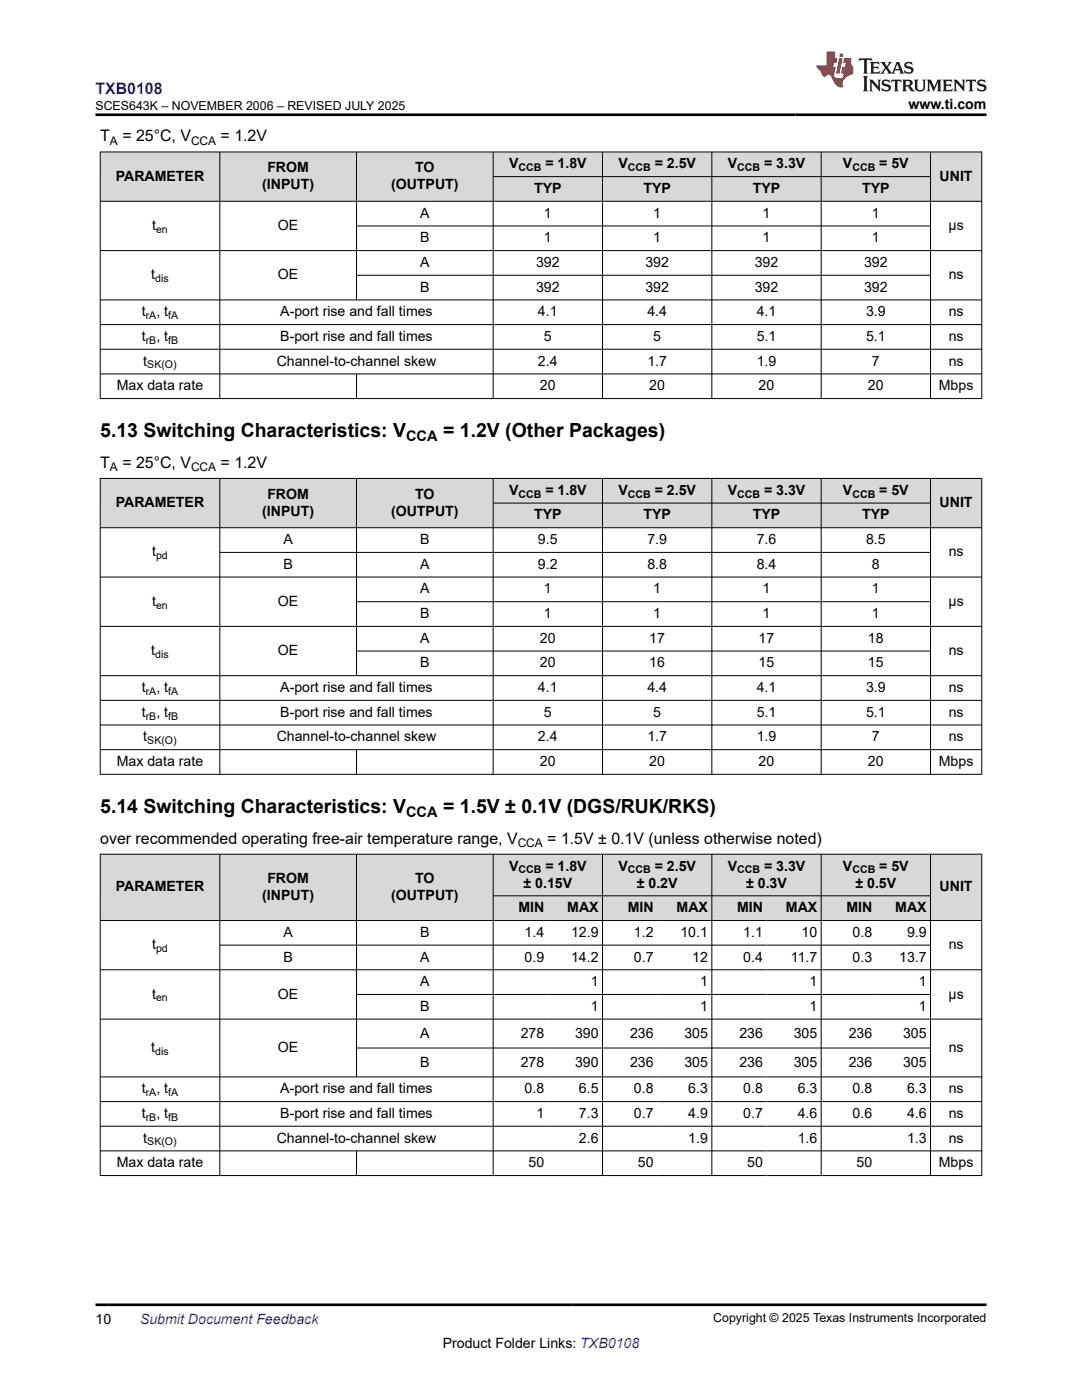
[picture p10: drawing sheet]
<svg xmlns="http://www.w3.org/2000/svg" width="216mm" height="279mm" viewBox="0 0 216 279" stroke-linecap="round" stroke-linejoin="round" font-family="sans-serif">
<g fill="#d8d8d8">
<path d="M20 30.3h175.9v5h-175.9z" fill-rule="evenodd"/>
<path d="M20.1 30.4h23.7v9.7h-23.7z" fill-rule="evenodd"/>
<path d="M43.9 30.4h27.2v9.7h-27.2z" fill-rule="evenodd"/>
<path d="M71.2 30.4h27.1v9.7h-27.1z" fill-rule="evenodd"/>
<path d="M98.5 30.4h21.7v4.8h-21.7z" fill-rule="evenodd"/>
<path d="M120.3 30.4h21.7v4.8h-21.7z" fill-rule="evenodd"/>
<path d="M142.1 30.4h21.7v4.8h-21.7z" fill-rule="evenodd"/>
<path d="M163.9 30.4h21.7v4.8h-21.7z" fill-rule="evenodd"/>
<path d="M185.7 30.4h10.1v9.7h-10.1z" fill-rule="evenodd"/>
<path d="M98.5 35.3h21.7v4.8h-21.7z" fill-rule="evenodd"/>
<path d="M120.3 35.3h21.7v4.8h-21.7z" fill-rule="evenodd"/>
<path d="M142.1 35.3h21.7v4.8h-21.7z" fill-rule="evenodd"/>
<path d="M163.9 35.3h21.7v4.8h-21.7z" fill-rule="evenodd"/>
</g>
<g fill="none" stroke="#000" stroke-width=".2">
<path d="M19.9 30.3h176.1M20 30.3v49.3M43.9 30.3v49.3M71.1 30.3v29.6M98.4 30.3v49.3M98.4 35.3h87.3M120.2 30.3v49.3M142 30.3v49.3M163.9 30.3v49.3M185.7 30.3v49.3M195.9 30.3v49.3M19.9 40.2h176.1"/>
<path d="M19.9 50h176.1M19.9 59.9h176.1M71.1 45.1h114.6M71.1 54.9h114.6M19.9 64.8h176.1M19.9 69.7h176.1M19.9 74.6h176.1M19.9 79.5h176.1M71.1 74.6v5"/>
</g>
<g fill="#d8d8d8">
<path d="M20 95.5h175.9v4.9h-175.9z" fill-rule="evenodd"/>
<path d="M20.1 95.5h23.7v9.8h-23.7z" fill-rule="evenodd"/>
<path d="M43.9 95.5h27.2v9.8h-27.2z" fill-rule="evenodd"/>
<path d="M71.2 95.5h27.1v9.8h-27.1z" fill-rule="evenodd"/>
<path d="M98.5 95.5h21.7v4.8h-21.7z" fill-rule="evenodd"/>
<path d="M120.3 95.5h21.7v4.8h-21.7z" fill-rule="evenodd"/>
<path d="M142.1 95.5h21.7v4.8h-21.7z" fill-rule="evenodd"/>
<path d="M163.9 95.5h21.7v4.8h-21.7z" fill-rule="evenodd"/>
<path d="M185.7 95.5h10.1v9.8h-10.1z" fill-rule="evenodd"/>
<path d="M98.5 100.5h21.7v4.8h-21.7z" fill-rule="evenodd"/>
<path d="M120.3 100.5h21.7v4.8h-21.7z" fill-rule="evenodd"/>
<path d="M142.1 100.5h21.7v4.8h-21.7z" fill-rule="evenodd"/>
<path d="M163.9 100.5h21.7v4.8h-21.7z" fill-rule="evenodd"/>
</g>
<g fill="none" stroke="#000" stroke-width=".2">
<path d="M19.9 95.5h176.1M20 95.4v59.2M43.9 95.4v59.2M71.1 95.4v39.5M98.4 95.4v59.2M120.2 95.4v59.2M142 95.4v59.2M163.9 95.4v59.2M185.7 95.4v59.2M195.9 95.4v59.2M19.9 105.3h176.1M19.9 115.2h176.1"/>
<path d="M43.9 110.2h141.8M98.4 100.4h87.3M19.9 125h176.1M19.9 134.8h176.1M19.9 139.8h176.1M71.1 120.1h114.6M71.1 129.9h114.6M19.9 144.7h176.1M19.9 149.6h176.1M19.9 154.5h176.1M71.1 149.6v5"/>
</g>
<g fill="#d8d8d8">
<path d="M20 170.5h175.9v8.3h-175.9z" fill-rule="evenodd"/>
<path d="M20.1 170.5h23.7v13.1h-23.7z" fill-rule="evenodd"/>
<path d="M43.9 170.5h27.2v13.1h-27.2z" fill-rule="evenodd"/>
<path d="M71.2 170.5h27.1v13.1h-27.1z" fill-rule="evenodd"/>
<path d="M98.5 170.5h21.7v8.2h-21.7z" fill-rule="evenodd"/>
<path d="M120.3 170.5h21.7v8.2h-21.7z" fill-rule="evenodd"/>
<path d="M142.1 170.5h21.7v8.2h-21.7z" fill-rule="evenodd"/>
<path d="M163.9 170.5h21.7v8.2h-21.7z" fill-rule="evenodd"/>
<path d="M185.7 170.5h10.1v13.1h-10.1z" fill-rule="evenodd"/>
<path d="M98.5 178.8h10.8v4.8h-10.8z" fill-rule="evenodd"/>
<path d="M109.3 178.8h10.9v4.8h-10.9z" fill-rule="evenodd"/>
<path d="M120.3 178.8h10.8v4.8h-10.8z" fill-rule="evenodd"/>
<path d="M131.1 178.8h10.9v4.8h-10.9z" fill-rule="evenodd"/>
<path d="M142.1 178.8h10.8v4.8h-10.8z" fill-rule="evenodd"/>
<path d="M152.9 178.8h10.9v4.8h-10.9z" fill-rule="evenodd"/>
<path d="M163.9 178.8h10.9v4.8h-10.9z" fill-rule="evenodd"/>
<path d="M174.8 178.8h10.8v4.8h-10.8z" fill-rule="evenodd"/>
</g>
<g fill="none" stroke="#000" stroke-width=".2">
<path d="M19.9 170.5h176.1M20 170.4v64.3M43.9 170.4v64.3M71.1 170.4v44.6M98.4 170.4v64.3M98.4 178.8h87.3M120.2 170.4v64.3M142 170.4v64.3M163.9 170.4v64.3M185.7 170.4v64.3M195.9 170.4v64.3M19.9 183.7h176.1"/>
<path d="M19.9 193.5h176.1M43.9 188.6h141.8M71.1 198.5h114.6M19.9 203.4h176.1M19.9 214.9h176.1M19.9 219.8h176.1M71.1 209.2h114.6M19.9 224.8h176.1M19.9 229.7h176.1M19.9 234.6h176.1M71.1 229.7v5"/>
</g>
<path d="M171.5 11.6l-.2 .6 .5-.2h.6v.1v2.2l-.2 .4h1l-.2-.4v-2.2v-.1h.5l.6 .2-.2-.6zM173.6 12.4l.2 .3v1.6l-.2 .4h1.9l.1-.6a1.08 1.08 0 0 1-1.3 .2v-.7h.6l.4 .2v-.7l-.4 .2h-.6v-.5l.2-.2a1 1 0 0 1 1 .3l-.1-.5zM175.7 12.4l.9 1.1-1 1.2h.9l-.2-.2 .5-.8 .4 .8-.2 .2h1.6l-.2-.2 .2-.5h.9l.1 .5-.1 .2h.9l-.2-.4-.8-1.9h-.5l-.9 2.1-.9-1.1 .9-1h-.8l.2 .2-.4 .6-.4-.6 .2-.2zM179 12.8l.4 1h-.7zM180.7 12.5a.65 .65 0 0 0-.2 .7 .65 .65 0 0 0 .6 .5l.6 .1 .1 .3a.79 .79 0 0 1-.7 .4 .79 .79 0 0 1-.7-.5l.1 .7 .2-.1a.93 .93 0 0 0 1.1 0 .93 .93 0 0 0 .4-.9 1.46 1.46 0 0 0-1.2-.6l-.1-.3a1.09 1.09 0 0 1 1.2 .2l-.2-.6-.1 .1-.5-.2zM172.2 15.2l.2 .4v2.2l-.2 .4h1l-.2-.4v-2.2l.2-.4zM173.4 15.9l.2 .4v1.5l-.2 .4h.8l-.3-.4 .1-1.3 1.6 1.8v-2l.2-.4h-.7l.1 .2 .1 1.1-1.2-1.3zM176.2 16a.65 .65 0 0 0-.2 .8 .65 .65 0 0 0 .6 .4l.6 .2 .1 .2a.79 .79 0 0 1-.7 .4 .79 .79 0 0 1-.7-.5l.1 .7 .2-.1a.93 .93 0 0 0 1.1 .1 .93 .93 0 0 0 .4-1 1.46 1.46 0 0 0-1.2-.5l-.1-.4a1.09 1.09 0 0 1 1.2 .2l-.1-.6-.2 .1-.5-.1zM177.9 15.9l-.1 .6a.63 .63 0 0 1 .8-.3v1.6l-.3 .4h1l-.2-.4v-1.6a.66 .66 0 0 1 .8 .3l-.1-.6zM180 15.9l.2 .4v1.5l-.2 .4h1l-.2-.2-.1-.7h.5l.1 .2a.79 .79 0 0 0 1.2 .6l-1-.9a.61 .61 0 0 0 .6-.6 .61 .61 0 0 0-.5-.7zM180.8 16.2h.1a.47 .47 0 0 1 .5 .1 .47 .47 0 0 1 .1 .5l-.1 .1-.7 .1zM182.3 15.9l.2 .2a2.27 2.27 0 0 0 .4 2 1.04 1.04 0 0 0 1.7-.7v-1.3l.2-.2h-.8l.2 .4v1.1a.6 .6 0 0 1-.6 .6 .6 .6 0 0 1-.6-.6v-1.1l.3-.4zM184.9 15.9l.2 .4v1.5l-.2 .4h.8l-.3-.4v-1.4l.9 1.9 .9-1.9v1.4l-.3 .4h1l-.2-.4v-1.5l.2-.4h-.8l-.7 1.5-.6-1.5zM188.1 15.9l.2 .4v1.5l-.2 .4h1.9l.1-.6a1.09 1.09 0 0 1-1.3 .2v-.7h.6l.4 .2v-.6l-.4 .2h-.6v-.6l.2-.1a1.01 1.01 0 0 1 1 .3l-.1-.6zM190.2 15.9l.3 .4v1.5l-.3 .4h.8l-.2-.4v-1.3l1.6 1.8v-2l.2-.4h-.7l.2 .2v1.1l-1.2-1.3zM192.8 15.9l-.1 .6a.63 .63 0 0 1 .8-.3v1.6l-.3 .4h1l-.2-.4v-1.6a.66 .66 0 0 1 .8 .3l-.1-.6zM195.2 16a.65 .65 0 0 0-.2 .8 .65 .65 0 0 0 .6 .4l.6 .2 .2 .2a.79 .79 0 0 1-.7 .4 .79 .79 0 0 1-.7-.5l.1 .7 .2-.1a.93 .93 0 0 0 1 .1 .93 .93 0 0 0 .5-1 1.46 1.46 0 0 0-1.3-.5v-.4a1.09 1.09 0 0 1 1.2 .2l-.2-.6-.2 .1-.5-.1z" fill="#231f20"/>
<path d="M164.9 10.3v2.7h-2l.1 .4 .8 1a.95 .95 0 0 0 1 .9 .59 .59 0 0 1 .5-.4 .59 .59 0 0 1 .5 .3l.4 .8a1.59 1.59 0 0 0 2.1 1.4 1.61 1.61 0 0 1 1-2.3l1-.3-.1-1.5a1.59 1.59 0 0 1-.3-1.7h-1.5l-.2 .9h.6l-.2 .9h-.5l-.2 .9v.3l.4 .1-.1 .9h-.7a.73 .73 0 0 1-1-.7l.3-1.5h-.5l.1-.9h.5l.2-.9h-.5v-1.3zM167.4 11.6l-.6 3.1h.7l.6-3.1zM167.6 10.7l-.1 .6h.7l.1-.6z" fill="#ed1c24"/>
<path d="M19 22.9h177.8M19 260.4h177.8" fill="none" stroke="#000" stroke-width=".53"/>
<g font-size="3.9">
<text x="20" y="87.2">5.13 Switching Characteristics: V</text>
<text x="88.4" y="87.2">= 1.2V (Other Packages)</text>
<text x="20" y="162.2">5.14 Switching Characteristics: V</text>
<text x="88.4" y="162.2">= 1.5V ± 0.1V (DGS/RUK/RKS)</text>
</g>
<text font-size="3.2" fill="#00f" x="19" y="18.7">TXB0108</text>
<g font-size="3.2">
<text x="20" y="28.2">T</text>
<text x="24.4" y="28.2">= 25°C, V</text>
<text x="44" y="28.2">= 1.2V</text>
<text x="20" y="93.4">T</text>
<text x="24.4" y="93.4">= 25°C, V</text>
<text x="44" y="93.4">= 1.2V</text>
<text x="20" y="168.4">over recommended operating free-air temperature range, V</text>
<text x="109.2" y="168.4">= 1.5V ± 0.1V (unless otherwise noted)</text>
</g>
<g font-size="2.9">
<text x="81" y="88">CCA</text>
<text x="81" y="163">CCA</text>
</g>
<g font-size="2.8">
<text x="181.3" y="21.8">www.ti.com</text>
<text x="53.3" y="34.4">FROM</text>
<text x="82.8" y="34.4">TO</text>
<text x="101.6" y="33.6">V</text>
<text x="108.8" y="33.6">= 1.8V</text>
<text x="123.4" y="33.6">V</text>
<text x="130.6" y="33.6">= 2.5V</text>
<text x="145.2" y="33.6">V</text>
<text x="152.5" y="33.6">= 3.3V</text>
<text x="168.2" y="33.6">V</text>
<text x="175.4" y="33.6">= 5V</text>
<text x="23.1" y="36.1">PARAMETER</text>
<text x="52.3" y="37.8">(INPUT)</text>
<text x="78" y="37.8">(OUTPUT)</text>
<text x="106.6" y="38.5">TYP</text>
<text x="128.4" y="38.5">TYP</text>
<text x="150.2" y="38.5">TYP</text>
<text x="172" y="38.5">TYP</text>
<text x="187.5" y="36.1">UNIT</text>
<text x="30.4" y="45.9">t</text>
<text x="55.5" y="45.9">OE</text>
<text x="83.8" y="43.4">A</text>
<text x="108.5" y="43.4">1</text>
<text x="130.3" y="43.4">1</text>
<text x="152.2" y="43.4">1</text>
<text x="174" y="43.4">1</text>
<text x="189.3" y="45.9">μs</text>
<text x="83.8" y="53.3">A</text>
<text x="83.8" y="48.4">B</text>
<text x="107" y="53.3">392</text>
<text x="108.5" y="48.4">1</text>
<text x="128.8" y="53.3">392</text>
<text x="130.3" y="48.4">1</text>
<text x="150.6" y="53.3">392</text>
<text x="152.2" y="48.4">1</text>
<text x="172.4" y="53.3">392</text>
<text x="174" y="48.4">1</text>
<text x="30.2" y="55.7">t</text>
<text x="55.5" y="55.7">OE</text>
<text x="83.8" y="58.2">B</text>
<text x="107" y="58.2">392</text>
<text x="128.8" y="58.2">392</text>
<text x="150.6" y="58.2">392</text>
<text x="172.4" y="58.2">392</text>
<text x="189.3" y="55.7">ns</text>
<text x="28.3" y="63.1">t</text>
<text x="31.2" y="63.1">, t</text>
<text x="55.9" y="63.1">A-port rise and fall times</text>
<text x="107.4" y="63.1">4.1</text>
<text x="129.2" y="63.1">4.4</text>
<text x="151" y="63.1">4.1</text>
<text x="172.8" y="63.1">3.9</text>
<text x="189.3" y="63.1">ns</text>
<text x="28.3" y="68.1">t</text>
<text x="31.2" y="68.1">, t</text>
<text x="55.9" y="68.1">B-port rise and fall times</text>
<text x="108.5" y="68.1">5</text>
<text x="130.3" y="68.1">5</text>
<text x="151" y="68.1">5.1</text>
<text x="172.8" y="68.1">5.1</text>
<text x="189.3" y="68.1">ns</text>
<text x="23.3" y="77.9">Max data rate</text>
<text x="28.6" y="73">t</text>
<text x="55.2" y="73">Channel-to-channel skew</text>
<text x="107.4" y="73">2.4</text>
<text x="107.7" y="77.9">20</text>
<text x="129.2" y="73">1.7</text>
<text x="129.6" y="77.9">20</text>
<text x="151" y="73">1.9</text>
<text x="151.4" y="77.9">20</text>
<text x="173.2" y="77.9">20</text>
<text x="174" y="73">7</text>
<text x="187.3" y="77.9">Mbps</text>
<text x="189.3" y="73">ns</text>
<text x="23.1" y="101.2">PARAMETER</text>
<text x="53.3" y="99.5">FROM</text>
<text x="82.8" y="99.5">TO</text>
<text x="101.6" y="98.8">V</text>
<text x="108.8" y="98.8">= 1.8V</text>
<text x="123.4" y="98.8">V</text>
<text x="130.6" y="98.8">= 2.5V</text>
<text x="145.2" y="98.8">V</text>
<text x="152.5" y="98.8">= 3.3V</text>
<text x="168.2" y="98.8">V</text>
<text x="175.4" y="98.8">= 5V</text>
<text x="187.5" y="101.2">UNIT</text>
<text x="52.3" y="102.9">(INPUT)</text>
<text x="78" y="102.9">(OUTPUT)</text>
<text x="106.6" y="103.7">TYP</text>
<text x="128.4" y="103.7">TYP</text>
<text x="150.2" y="103.7">TYP</text>
<text x="172" y="103.7">TYP</text>
<text x="30.4" y="111.1">t</text>
<text x="56.6" y="108.6">A</text>
<text x="56.6" y="113.5">B</text>
<text x="83.8" y="108.6">B</text>
<text x="83.8" y="113.5">A</text>
<text x="107.4" y="108.6">9.5</text>
<text x="107.4" y="113.5">9.2</text>
<text x="129.2" y="108.6">7.9</text>
<text x="129.2" y="113.5">8.8</text>
<text x="151" y="108.6">7.6</text>
<text x="151" y="113.5">8.4</text>
<text x="172.8" y="108.6">8.5</text>
<text x="174" y="113.5">8</text>
<text x="189.3" y="111.1">ns</text>
<text x="83.8" y="118.4">A</text>
<text x="108.5" y="118.4">1</text>
<text x="130.3" y="118.4">1</text>
<text x="152.2" y="118.4">1</text>
<text x="174" y="118.4">1</text>
<text x="30.4" y="120.9">t</text>
<text x="55.5" y="120.9">OE</text>
<text x="83.8" y="123.4">B</text>
<text x="108.5" y="123.4">1</text>
<text x="130.3" y="123.4">1</text>
<text x="152.2" y="123.4">1</text>
<text x="174" y="123.4">1</text>
<text x="189.3" y="120.9">μs</text>
<text x="30.2" y="130.7">t</text>
<text x="55.5" y="130.7">OE</text>
<text x="83.8" y="128.3">A</text>
<text x="107.7" y="128.3">20</text>
<text x="129.6" y="128.3">17</text>
<text x="151.4" y="128.3">17</text>
<text x="173.2" y="128.3">18</text>
<text x="189.3" y="130.7">ns</text>
<text x="83.8" y="133.2">B</text>
<text x="107.7" y="133.2">20</text>
<text x="129.6" y="133.2">16</text>
<text x="151.4" y="133.2">15</text>
<text x="173.2" y="133.2">15</text>
<text x="28.3" y="138.1">t</text>
<text x="28.3" y="143">t</text>
<text x="31.2" y="138.1">, t</text>
<text x="31.2" y="143">, t</text>
<text x="55.9" y="138.1">A-port rise and fall times</text>
<text x="55.9" y="143">B-port rise and fall times</text>
<text x="107.4" y="138.1">4.1</text>
<text x="108.5" y="143">5</text>
<text x="129.2" y="138.1">4.4</text>
<text x="130.3" y="143">5</text>
<text x="151" y="138.1">4.1</text>
<text x="151" y="143">5.1</text>
<text x="172.8" y="138.1">3.9</text>
<text x="172.8" y="143">5.1</text>
<text x="189.3" y="138.1">ns</text>
<text x="189.3" y="143">ns</text>
<text x="28.6" y="148">t</text>
<text x="55.2" y="148">Channel-to-channel skew</text>
<text x="107.4" y="148">2.4</text>
<text x="129.2" y="148">1.7</text>
<text x="151" y="148">1.9</text>
<text x="174" y="148">7</text>
<text x="189.3" y="148">ns</text>
<text x="23.3" y="152.9">Max data rate</text>
<text x="107.7" y="152.9">20</text>
<text x="129.6" y="152.9">20</text>
<text x="151.4" y="152.9">20</text>
<text x="173.2" y="152.9">20</text>
<text x="187.3" y="152.9">Mbps</text>
<text x="101.6" y="173.7">V</text>
<text x="108.8" y="173.7">= 1.8V</text>
<text x="123.4" y="173.7">V</text>
<text x="130.6" y="173.7">= 2.5V</text>
<text x="145.2" y="173.7">V</text>
<text x="152.5" y="173.7">= 3.3V</text>
<text x="168.2" y="173.7">V</text>
<text x="175.4" y="173.7">= 5V</text>
<text x="23.1" y="177.9">PARAMETER</text>
<text x="52.3" y="179.6">(INPUT)</text>
<text x="53.3" y="176.2">FROM</text>
<text x="78" y="179.6">(OUTPUT)</text>
<text x="82.8" y="176.2">TO</text>
<text x="104.5" y="177.1">± 0.15V</text>
<text x="127.1" y="177.1">± 0.2V</text>
<text x="148.9" y="177.1">± 0.3V</text>
<text x="170.7" y="177.1">± 0.5V</text>
<text x="187.5" y="177.9">UNIT</text>
<text x="103.4" y="182.1">MIN</text>
<text x="113.2" y="182.1">MAX</text>
<text x="125.3" y="182.1">MIN</text>
<text x="135" y="182.1">MAX</text>
<text x="147.1" y="182.1">MIN</text>
<text x="156.8" y="182.1">MAX</text>
<text x="168.9" y="182.1">MIN</text>
<text x="178.6" y="182.1">MAX</text>
<text x="30.4" y="189.4">t</text>
<text x="56.6" y="187">A</text>
<text x="56.6" y="191.9">B</text>
<text x="83.8" y="187">B</text>
<text x="83.8" y="191.9">A</text>
<text x="104.7" y="187">1.4</text>
<text x="104.7" y="191.9">0.9</text>
<text x="114" y="187">12.9</text>
<text x="114" y="191.9">14.2</text>
<text x="126.5" y="187">1.2</text>
<text x="126.5" y="191.9">0.7</text>
<text x="135.8" y="187">10.1</text>
<text x="138.1" y="191.9">12</text>
<text x="148.3" y="187">1.1</text>
<text x="148.3" y="191.9">0.4</text>
<text x="157.8" y="191.9">11.7</text>
<text x="159.9" y="187">10</text>
<text x="170.1" y="187">0.8</text>
<text x="170.1" y="191.9">0.3</text>
<text x="179.4" y="191.9">13.7</text>
<text x="181" y="187">9.9</text>
<text x="189.3" y="189.4">ns</text>
<text x="83.8" y="196.8">A</text>
<text x="117.9" y="196.8">1</text>
<text x="139.7" y="196.8">1</text>
<text x="161.5" y="196.8">1</text>
<text x="183.3" y="196.8">1</text>
<text x="30.4" y="199.3">t</text>
<text x="55.5" y="199.3">OE</text>
<text x="83.8" y="201.7">B</text>
<text x="117.9" y="201.7">1</text>
<text x="139.7" y="201.7">1</text>
<text x="161.5" y="201.7">1</text>
<text x="183.3" y="201.7">1</text>
<text x="189.3" y="199.3">μs</text>
<text x="30.2" y="210">t</text>
<text x="55.5" y="210">OE</text>
<text x="83.8" y="207.1">A</text>
<text x="103.9" y="207.1">278</text>
<text x="114.7" y="207.1">390</text>
<text x="125.7" y="207.1">236</text>
<text x="136.6" y="207.1">305</text>
<text x="147.5" y="207.1">236</text>
<text x="158.4" y="207.1">305</text>
<text x="169.4" y="207.1">236</text>
<text x="180.2" y="207.1">305</text>
<text x="189.3" y="210">ns</text>
<text x="83.8" y="212.9">B</text>
<text x="103.9" y="212.9">278</text>
<text x="114.7" y="212.9">390</text>
<text x="125.7" y="212.9">236</text>
<text x="136.6" y="212.9">305</text>
<text x="147.5" y="212.9">236</text>
<text x="158.4" y="212.9">305</text>
<text x="169.4" y="212.9">236</text>
<text x="180.2" y="212.9">305</text>
<text x="28.3" y="218.2">t</text>
<text x="31.2" y="218.2">, t</text>
<text x="55.9" y="218.2">A-port rise and fall times</text>
<text x="104.7" y="218.2">0.8</text>
<text x="115.5" y="218.2">6.5</text>
<text x="126.5" y="218.2">0.8</text>
<text x="137.3" y="218.2">6.3</text>
<text x="148.3" y="218.2">0.8</text>
<text x="159.2" y="218.2">6.3</text>
<text x="170.1" y="218.2">0.8</text>
<text x="181" y="218.2">6.3</text>
<text x="189.3" y="218.2">ns</text>
<text x="28.3" y="223.1">t</text>
<text x="31.2" y="223.1">, t</text>
<text x="55.9" y="223.1">B-port rise and fall times</text>
<text x="107" y="223.1">1</text>
<text x="115.5" y="223.1">7.3</text>
<text x="126.5" y="223.1">0.7</text>
<text x="137.3" y="223.1">4.9</text>
<text x="148.3" y="223.1">0.7</text>
<text x="159.2" y="223.1">4.6</text>
<text x="170.1" y="223.1">0.6</text>
<text x="181" y="223.1">4.6</text>
<text x="189.3" y="223.1">ns</text>
<text x="23.3" y="233">Max data rate</text>
<text x="28.6" y="228">t</text>
<text x="55.2" y="228">Channel-to-channel skew</text>
<text x="105.5" y="233">50</text>
<text x="115.5" y="228">2.6</text>
<text x="127.3" y="233">50</text>
<text x="137.3" y="228">1.9</text>
<text x="149.1" y="233">50</text>
<text x="159.2" y="228">1.6</text>
<text x="170.9" y="233">50</text>
<text x="181" y="228">1.3</text>
<text x="187.3" y="233">Mbps</text>
<text x="189.3" y="228">ns</text>
<text x="19" y="264.2">10</text>
<text x="88.3" y="269">Product Folder Links: TXB0108</text>
</g>
<text font-size="2.8" fill="#00f" x="27.9" y="264.2">Submit Document Feedback</text>
<g font-size="2.5">
<text x="19" y="21.9">SCES643K – NOVEMBER 2006 – REVISED JULY 2025</text>
<text x="142.3" y="263.9">Copyright © 2025 Texas Instruments Incorporated</text>
</g>
<g font-size="2.4">
<text x="21.9" y="28.9">A</text>
<text x="38.1" y="28.9">CCA</text>
<text x="21.9" y="94">A</text>
<text x="38.1" y="94">CCA</text>
<text x="103.3" y="169">CCA</text>
</g>
<g font-size="2.1">
<text x="103.5" y="34.2">CCB</text>
<text x="125.3" y="34.2">CCB</text>
<text x="147.1" y="34.2">CCB</text>
<text x="170.1" y="34.2">CCB</text>
<text x="31.1" y="46.5">en</text>
<text x="31" y="56.3">dis</text>
<text x="29.1" y="63.7">rA</text>
<text x="33.6" y="63.7">fA</text>
<text x="29.1" y="68.6">rB</text>
<text x="33.6" y="68.6">fB</text>
<text x="29.4" y="73.5">SK(O)</text>
<text x="103.5" y="99.3">CCB</text>
<text x="125.3" y="99.3">CCB</text>
<text x="147.1" y="99.3">CCB</text>
<text x="170.1" y="99.3">CCB</text>
<text x="31.1" y="111.6">pd</text>
<text x="31.1" y="121.5">en</text>
<text x="31" y="131.3">dis</text>
<text x="29.1" y="138.7">rA</text>
<text x="29.1" y="143.6">rB</text>
<text x="33.6" y="138.7">fA</text>
<text x="33.6" y="143.6">fB</text>
<text x="29.4" y="148.5">SK(O)</text>
<text x="103.5" y="174.3">CCB</text>
<text x="125.3" y="174.3">CCB</text>
<text x="147.1" y="174.3">CCB</text>
<text x="170.1" y="174.3">CCB</text>
<text x="31.1" y="190">pd</text>
<text x="31.1" y="199.8">en</text>
<text x="31" y="210.5">dis</text>
<text x="29.1" y="218.8">rA</text>
<text x="33.6" y="218.8">fA</text>
<text x="29.1" y="223.7">rB</text>
<text x="33.6" y="223.7">fB</text>
<text x="29.4" y="228.6">SK(O)</text>
</g>
</svg>
